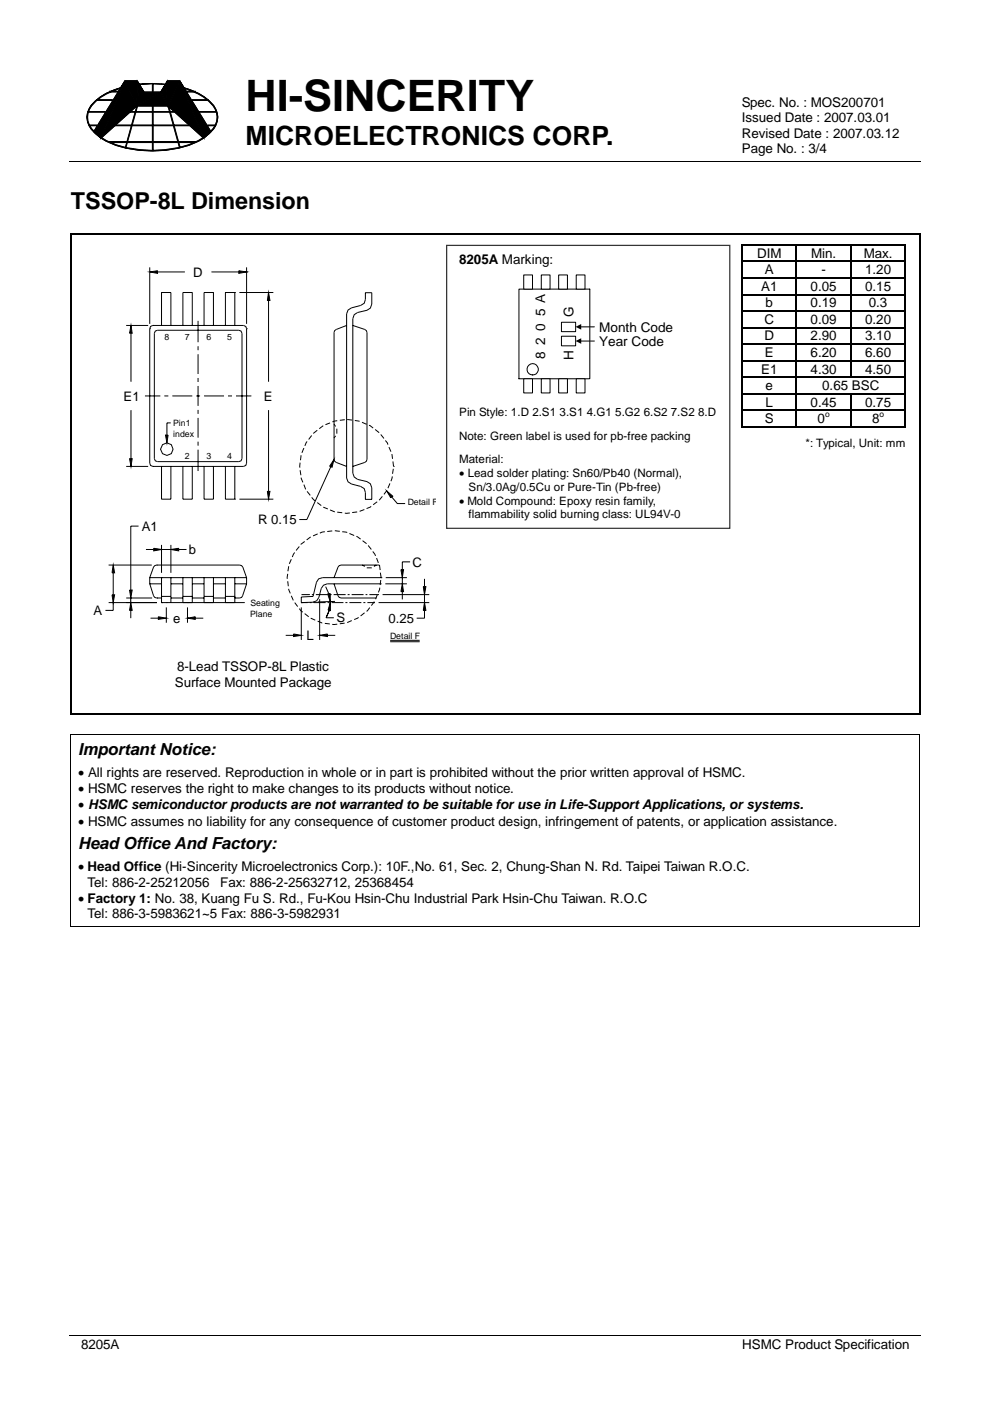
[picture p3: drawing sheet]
<svg xmlns="http://www.w3.org/2000/svg" width="210mm" height="297mm" viewBox="0 0 210 297" stroke-linecap="round" stroke-linejoin="round" font-family="sans-serif">
<g fill="none" stroke="#000" stroke-width=".21">
<path d="M22.5 19.8a7.7 7.7 0 0 0-4 4.2 4.3 4.3 0 0 0 1.7 4.3 12.7 12.7 0 0 0 6.5 3.1l2.8 .5 2.8 .1M23.1 19.3h1.9M23.1 19.5h1.9M23.1 19.4h1.9M25.6 18.6l-3.1 1.2M25.6 18.6a10.6 10.6 0 0 0-6.7 4.6 4 4 0 0 0 1.4 5.1 14.9 14.9 0 0 0 9.2 3.5 21.3 21.3 0 0 0 13.8-2.6 5.8 5.8 0 0 0 2.8-4.4l-.1-.8M25.7 18.7a10.7 10.7 0 0 0-6.7 4.5 4 4 0 0 0 1.4 5 12.9 12.9 0 0 0 6.4 3.1 24.5 24.5 0 0 0 15.2-1.5 7.9 7.9 0 0 0 3.9-4.1v-1.7M26.5 17.2h2.6l1.4 2.3h3.6l1.4-2.3h2.6M26.5 17.2l-6.6 10.7M26.5 17.2l-.9 1.4M29.5 17.9l2.8-.1 2.8 .1M30.3 17.7v.1"/>
<path d="M32.3 17.7a21.1 21.1 0 0 1 9.8 2.1M32.3 17.7a21.1 21.1 0 0 0-9.8 2.1M32.3 17.7v1.8M32.4 17.7v1.8M32.5 17.7v1.8M34.3 17.7v.1M38.1 17.2l1.5 2.3h1.9M38.1 17.2l.9 1.4M38.9 18.7a10.7 10.7 0 0 1 6.7 4.5l.3 .8M39 18.6l5.7 9.3M39 18.6l3.1 1.2M39 18.6a10.6 10.6 0 0 1 6.7 4.6l.3 .8"/>
<path d="M39.6 19.3h1.9M39.6 19.4h1.9M42.1 19.8a7.7 7.7 0 0 1 4 4.2l.1 .8-.4 1.8M14.8 34.2h180.5M18.6 23.7h3.8M18.6 23.8h3.8M18.9 26.5h1.7M18.9 26.7h1.7M18.9 26.6h1.7M20.4 21.1h3.5M20.4 21.3h3.5M20.4 21.2h3.5"/>
<path d="M23.1 30.1h18.4M23.1 30.2h18.4M24.4 26.5h15.8M24.4 26.7h15.8M24.4 26.6h15.8M27.6 23.7h9.4M27.6 23.8h9.4M29 22.5l-7.6 6.8M29 22.5l-2.5 8.9M29 22.5h6.6M29.1 22.5l-2.5 8.9M29.2 22.5l-2.5 8.9"/>
<path d="M32.3 22.5v9.5M32.4 22.5v9.5M32.5 22.5v9.5M35.6 22.5l7.6 6.8M35.6 22.5l2.5 8.9M35.7 22.5l2.4 8.9M35.8 22.4l2.4 9M40.7 21.1h3.5M40.7 21.3h3.5M40.7 21.2h3.5M42.2 23.7h3.8M42.2 23.8h3.8"/>
<path d="M44 26.5h1.7M44 26.7h1.7M44 26.6h1.7M45.8 26.6a9.9 9.9 0 0 1-5.8 4.2l-2.1 .6-2.8 .5-2.8 .1M14.9 155.7h180.2M15 155.7v40.9M195 155.7v40.9M14.9 196.5h180M14.7 283.3h180.5"/>
</g>
<g fill="#000" stroke="#000" stroke-width=".21">
<path d="M30.5 19.5h3.6l-5.1 3zM29 22.5l5.1-3 1.5 3zM35.5 17.2l.1 5.3-.5-4.6zM35.5 17.2h2.6l-2.5 5.3zM26.5 17.2l-5.1 12.1-1.5-1.4zM26.5 17.2l2.5 5.3-7.6 6.8zM26.5 17.2h2.6l-.1 5.3zM29.1 17.2l.4 .7-.5 4.6zM29.5 17.9l1 1.6-1.5 3zM30.5 19.5l-1.5 3zM35.1 17.9l.5 4.6-1.5-3zM38.1 17.2l5.1 12.1-7.6-6.8z"/>
<path d="M38.1 17.2l6.6 10.7-1.5 1.4z"/>
</g>
<path d="M14.9 49.5h.3v.3h-.3zM194.9 49.5h.2v.3h-.2zM14.9 151.3h.3v.2h-.3zM14.9 155.6h.2v.1h-.2zM194.9 151.3h.2v.2h-.2zM194.9 155.6h.2v.1h-.2zM194.9 196.4h.2v.2h-.2z" fill="#000"/>
<path d="M14.9 49.7h180.2M15 49.8v101.5M195 49.8v101.5M14.9 151.4h180.2" fill="none" stroke="#000" stroke-width=".25"/>
<path d="M17 52.5h75.4v86.8h-75.4z" fill="#fff"/>
<path d="M17 52.5h75.5M17 139.3h75.5" fill="none" stroke="#fff" stroke-width=".21"/>
<g fill="none" stroke="#000" stroke-width=".21">
<path d="M31.7 57.7l1.7-.3v.6zM31.7 56.7v12M33.4 57.7h5.8M44.8 57.7h5.8M50.6 57.4l1.7 .3-1.7 .3zM52.3 57.7h.1M52.3 56.7v12M26.8 69h4.6M27.8 69l.2 1.7h-.5zM27.8 70.7v10.2M31.7 69.7v28.5l.2 .5 .5 .2M31.7 69.7h.1"/>
<path d="M32.4 69h19.2l.5 .2 .2 .5M32.4 69l-.5 .2-.2 .5M32.4 69h.1M32.9 70.2l.5-.2h17.2l.5 .2 .2 .5v26.5l-.2 .5-.5 .2h-17.2l-.5-.2-.2-.5v-26.5zM34.2 69v-7h2v7M38.8 69v-7h2v7M42 68v4.6M42 73.4v.9M42 75.1v4.2M43.3 69v-7h2v7M49.8 62h.1M49.8 62h-2v7"/>
<path d="M49.8 62v7M50.8 62h7.2M52.3 69.7v28.5l-.2 .5-.5 .2h-19.2M52.3 69.7h.1M56.9 62l.3 1.7h-.5zM56.9 63.7v17.2M73.5 69l-2.2 .8-.3 .3-.2 .4v26.9l.2 .4 .3 .2 2.2 .9M74.8 69l2.5 .8 .4 .3 .1 .4v26.9l-.1 .4-.4 .2-2.5 .9M77.5 62.1h1.3v2.4l-.3 .8-.7 .5-2 .5-.7 .4-.3 .9v32.7l.3 .8 .7 .5 2 .5 .7 .5 .3 .8v2.5h-1.3v-1.5l-.3-.8-.7-.5-2-.5-.7-.4-.3-.9v-34.8l.3-.8 .7-.4 2-.5 .7-.5 .3-.8zM119 71.3h3v2h-3zM119 68.3h3v2h-3zM26.8 98.9h4.6"/>
<path d="M27.5 97.2h.5l-.2 1.7zM27.8 98.9h.1M27.8 87v10.2M30.7 83.9h3.3M32.4 98.9h.1M34.2 98.9v6.9h2v-6.9M34.5 94.3l.9-.4 .9 .4 .4 .9-.4 1-.9 .4-.9-.4-.5-1zM34.8 83.9h.9M35.1 92.2h.5l-.2 1.7zM36.2 89.7h-.8v2.5M36.5 83.9h4.3M38.8 98.9v6.9h2v-6.9"/>
<path d="M41.6 83.9h.8M42 80.1v.9M42 81.8v4.3M42 86.9v.9M42 88.6v4.2M42 93.6v.9M42 95.3v4.6M43.3 83.9h4.2M43.3 98.9v6.9h2v-6.9M47.8 98.9v6.9h2M48.3 83.9h.9M49.8 98.9v6.9"/>
<path d="M50 83.9h3.3M56.9 87v17.2M63.6 98.1v1M63.6 99.7l.2 1.1M63.8 96.5l-.1 1.1M64.4 95l-.4 1M65.1 93.6l-.5 .9M66.1 92.3l-.7 .9M67.3 91.2l-.9 .7M68.5 90.3l-.8 .6M70 89.7l-1 .3M70.1 98.9l-5 11.3h-1.6"/>
<path d="M70.8 97.4l-.4 1.7-.5-.3zM70.8 89.9l.4 .5M71.2 92.4l-.4 .5M71.4 90.9v1M71.5 89.2l-1 .3M73.1 89l-1 .1M73.6 88.9l1.1 .2M75.2 89.2l1 .1M76.8 89.5l.9 .5M78.2 90.2l.9 .6M79.5 91.1l.9 .6M80.7 92.1l.7 .9"/>
<path d="M81.7 93.4l.6 .9M82.5 94.8l.4 1M83.1 96.3l.1 1M83.3 97.8l.1 1.1M83.4 99.4l-.2 1.1M83.4 98.9h.1M124.9 80.3h-14.9v-19h15.1v19M23 119.8h9.2M24 119.8l.3 1.7h-.6zM29.4 111.5h-1.7v13.6M30.9 116.5h1.7M32.6 116.2l1.6 .3-1.6 .3z"/>
<path d="M33.2 119.8h17.6l.7 .4 .8 2.3M33.2 119.8l-.6 .4-.9 2.3M33.2 119.8h.1M34.2 115.5v6M34.2 116.5h2M36.2 116.5l1.7-.3v.6zM36.2 116.5h.1M36.2 115.5v6M37.9 116.5h1.6M49.8 105.8h.1M50.8 105.8h7.2M56.7 104.2h.5l-.3 1.6z"/>
<path d="M56.9 105.8h.1M61.8 118.6l-.5 .9M62.5 117.1l-.5 1M63.5 115.9l-.7 .8M63.8 101.3l.4 1M64.4 102.7l.4 1.1M64.6 114.8l-.8 .6M65.1 104.2l.7 .8M65.9 113.8l-.9 .7M66.1 105.5l.7 .7M67.3 106.6l.8 .6M67.4 113.2l-1 .4"/>
<path d="M68.5 107.5l1 .4M68.9 112.7l-1.1 .3M70 108.1l1 .4M70.4 112.6l-1 .1M71 112.5l1.1 .1M71.5 108.6l1.1 .1M72.6 112.7l1 .2M74.1 113.1l1 .4M74.2 108.8h-1.1M75.6 113.7l.9 .6M75.7 108.5l-1 .2M76.8 119.8l.5 .3"/>
<path d="M76.9 114.6l.8 .7M77.3 108l-1.1 .4M78.1 115.7l.6 .8M78.7 107.4l-1 .4M79 116.9l.6 1M79.8 119.8l-.5 .3M79.8 118.3l.4 1M80 106.4l-.9 .6M81.1 105.2l-.7 .8M82 104.1l1.3 1.1-.5 .3zM82 104l-.6 .8M82.7 102.5l-.4 1"/>
<path d="M83.1 105.4l1.1 1.4h1.7M83.2 101l-.3 1M87 119.1h-1.7v1.7M23 127.8h10.3M23.7 126.1h.6l-.3 1.7zM24 127.8h.1M24 121.5v4.6M24 127.8v1.6h-1.6M26.8 126.8h5.5M27.5 125.1h.5l-.3 1.7zM27.7 127.8l.3 1.6h-.5zM27.7 126.8h.1"/>
<path d="M27.7 126.8v1M27.7 129.4v1.7M31.7 123.8l.9 2.5 .2 .4 1.4 .1M31.7 122.5v1.3M31.7 122.5h20.6M31.7 123.8h2.5M31.9 131.1h1.7M33.3 126.8h.1M33.6 130.8l1.7 .3-1.7 .2zM34.2 127.8h.1M34.2 122.5h.1M34.2 122.5v5.3"/>
<path d="M34.2 127.8h17.7M34.2 126.4h2M35.3 127.8h.1M35.3 131.1h.1M35.3 128.8v3.2M36.2 122.5h.1M36.2 122.5v5.3M36.2 126.8h2.6M36.2 123.8h2.6M38.8 122.5v5.3M38.8 126.4h2M39.7 131.1h.1"/>
<path d="M39.8 131.1l1.6-.3v.5zM39.8 127.8h.1M39.8 131.1h.1M39.8 128.8v3.2M40.8 122.5v5.3M40.8 126.8h2.5M40.8 123.8h2.5M41.4 131.1h1.7M43.3 122.5v5.3M43.3 126.4h2M45.3 122.5v5.3M45.3 126.8h2.5"/>
<path d="M45.3 123.8h2.5M47.8 122.5v5.3M47.8 126.4h2M49.8 122.5v5.3M49.8 123.8h2.5M52.3 123.8l-1.1 2.9-1.4 .1M52.3 122.5v1.3M60.6 134.7h1.6M61 121.7l-.1 1M61 123.2l.1 1.1M61.2 124.8l.4 1M61.2 120.1l-.2 1"/>
<path d="M61.8 126.3l.4 1M62.2 134.4l1.7 .3-1.7 .3zM62.5 127.8l.6 .8M63.5 129l.7 .8M63.9 127.8h.1M63.9 127.8h1.3M63.9 128.8v6.9M63.9 134.7h.1M63.9 126.1h1.8M64.6 130.1l.8 .7M65.7 127.8h.4M65.9 131.1l.9 .4"/>
<path d="M66.1 126.1h.4M66.4 127.7h.1M66.4 127.7l-2.5 .1M66.5 127.8h2.5M67 126.1h2.5M67.4 131.7l.9 .4M67.7 134.7h.1M67.8 134.7l1.6-.3v.6zM67.8 126.1h.1M67.8 134.7h.1M67.8 127v8.7M68.9 132.2l1 .1"/>
<path d="M69 124.4l.7 1.5M69.4 134.7h1.7M69.5 125.9h.5v1.6zM69.5 127.8h.4M69.8 129.4l-.6 1.5M69.9 126.1h.4M70 127.5l-.2 1.9-.7 1.6h1.7M70 127.8l.1 1.7-.5-.1zM70 127.6h.1M70.3 127.8h2.5M70.7 126.1h2.6M70.8 123.8l.9 2.5 .2 .4 .4 .1h7.5"/>
<path d="M71 127.5l-3.6 .1M71.5 132.3l-1.1 .1M73.1 132.1l-1 .1M73.2 127.8h.5M73.7 126.1h.4M74.1 127.8h2.5M74.5 126.1h2.6M74.6 131.6l-1 .4M76 130.9l-.9 .5M77 127.8h.5M77.3 129.9l-.8 .7M77.5 126.1h.4"/>
<path d="M77.8 120.4h1M77.9 127.8h1.3M78.3 126.1h1.8M78.4 128.8l-.7 .8M79.2 127.8h.1M79.4 127.6l-.7 .8M80 126.1l-.4 .9M80.1 126.1h.1M80.3 127.8h10.7M80.5 124.6l-.3 1M80.6 120.9l-.2-1.1h-8.1l-.6 .4-.9 2.3M80.6 121.4l.2 1.1"/>
<path d="M80.7 123.8h.1M80.7 123.8h-11.3l-.8 .3-.5 .7-.5 1.9-.5 .7-.7 .3M80.7 123l-.1 1M80.8 122.5h.1M80.8 122.5h-12.4l-.8 .2-.5 .7-.7 3-2.5 .2v1.2M81.1 126.1h9.9M81.7 123.8h4.6M81.8 122.5h4.5M82.7 135.8h6.3M82.7 136.1h6.3M85 120.8h.6l-.3 1.7zM85.3 123.8l.3 1.6h-.6z"/>
<path d="M85.3 123.8h.1M85.3 122.5v1.3M85.3 125.4v1.7M89.7 124.4h.6l-.3 1.7zM90 127.8l.3 1.6h-.6zM90 127.8h.1M90 122.7v1.7M90 126.1v1.7M90 129.4v1.7h-1.7"/>
<circle cx="112.9" cy="78.3" r="1.19"/>
</g>
<g fill="#000">
<path d="M31.7 57.7l1.7-.3v.6zM50.6 57.4l1.7 .3-1.7 .3zM27.8 69l.2 1.7h-.5zM56.9 62l.3 1.7h-.5zM27.5 97.2h.5l-.2 1.7zM35.1 92.2h.5l-.2 1.7zM70.8 97.4l-.4 1.7-.5-.3zM32.6 116.2l1.6 .3-1.6 .3zM36.2 116.5l1.7-.3v.6zM56.7 104.2h.5l-.3 1.7zM82 104.1l1.3 1.1-.5 .3zM24 119.8l.3 1.7h-.6z"/>
<path d="M23.7 126.1h.6l-.3 1.7zM27.7 127.8l.3 1.6h-.5zM27.5 125.1h.5l-.3 1.7zM33.6 130.8l1.7 .3-1.7 .2zM39.8 131.1l1.6-.3v.5zM62.2 134.4l1.7 .3-1.7 .3zM67.8 134.7l1.6-.3v.6zM70 127.8l.1 1.7-.5-.1zM69.5 125.9h.5v1.7zM85.3 123.8l.3 1.6h-.6zM85 120.8h.6l-.3 1.7zM89.7 124.4h.6l-.3 1.7z"/>
<path d="M90 127.8l.3 1.6h-.6z"/>
</g>
<path d="M157.2 51.8h.2v.2h-.2zM191.9 51.8h.2v.2h-.2zM191.9 90.4h.2v.2h-.2z" fill="#000"/>
<g fill="none" stroke="#000" stroke-width=".25">
<path d="M157.2 51.9h34.9M157.2 55.4h34.9M157.2 58.9h34.9M157.3 52v3.3M157.3 55.5v3.3M157.3 59.1v3.2M168.9 52v3.3M168.9 55.5v3.3M168.9 59.1v3.2M180.4 52v3.3M180.4 55.5v3.3M180.4 59.1v3.2"/>
<path d="M192 52v3.3M192 55.5v3.3M192 59.1v3.2M157.2 62.4h34.9M157.2 66h34.9M157.2 69.5h34.9M157.2 73h34.9M157.2 76.5h34.9M157.3 62.6v3.2M157.3 66.1v3.2M157.3 69.6v3.3M157.3 73.1v3.2"/>
<path d="M157.3 76.6v3.2M168.9 62.6v3.2M168.9 66.1v3.2M168.9 69.6v3.3M168.9 73.1v3.2M168.9 76.6v3.2M180.4 62.6v3.2M180.4 66.1v3.2M180.4 69.6v3.3M180.4 73.1v3.2M180.4 76.6v3.2M192 62.6v3.2"/>
<path d="M192 66.1v3.2M192 69.6v3.3M192 73.1v3.2M192 76.6v3.2M157.2 80h34.9M157.2 83.5h34.9M157.2 87h34.9M157.2 90.5h11.5M157.3 80.1v3.3M157.3 83.7v3.2M157.3 87.1v3.5M168.9 80.1v3.3"/>
<path d="M168.9 83.7v3.2M168.9 87.1v3.5M169 90.5h11.3M180.4 83.7v3.2M180.4 87.1v3.5M180.6 90.5h11.3M192 80.1v3.3M192 83.7v3.2M192 87.1v3.5"/>
</g>
<path d="M94.7 52h60v60h-60z" fill="none" stroke="#343434" stroke-width=".26"/>
<g fill="#fff" stroke="#000" stroke-width=".21">
<path d="M111 80.3h1.9v3h-1.9z" fill-rule="evenodd"/>
<path d="M114.8 80.3h1.8v3h-1.8z" fill-rule="evenodd"/>
<path d="M118.4 80.3h1.9v3h-1.9z" fill-rule="evenodd"/>
<path d="M122.2 80.3h1.8v3h-1.8z" fill-rule="evenodd"/>
<path d="M111 58.3h1.9v3h-1.9z" fill-rule="evenodd"/>
<path d="M114.8 58.3h1.8v3h-1.8z" fill-rule="evenodd"/>
<path d="M118.4 58.3h1.9v3h-1.9z" fill-rule="evenodd"/>
<path d="M122.2 58.3h1.8v3h-1.8z" fill-rule="evenodd"/>
</g>
<path d="M123.1 72.3h2.9M123.1 69.3h2.9" fill="none" stroke="#000" stroke-width=".21"/>
<path d="M122 72.3l1.2-.6v1.2zM122 69.3l1.2-.6v1.2z" fill="#000"/>
<text font-size="9.2" x="52.1" y="23.6">HI-SINCERITY</text>
<text font-size="5.6" x="52.1" y="30.8">MICROELECTRONICS CORP.</text>
<text font-size="5" x="15" y="44.3">TSSOP-8L Dimension</text>
<g font-size="3.5">
<text x="16.6" y="160.1">Important Notice:</text>
<text x="16.6" y="180">Head Office And Factory:</text>
</g>
<g font-size="2.8">
<text x="157.3" y="22.7">Spec. No. : MOS200701</text>
<text x="157.3" y="26">Issued Date : 2007.03.01</text>
<text x="157.3" y="29.2">Revised Date : 2007.03.12</text>
<text x="157.3" y="32.5">Page No. : 3/4</text>
<text x="41" y="58.7">D</text>
<text x="97.4" y="56">8205A Marking:</text>
<text x="160.5" y="54.6">DIM</text>
<text x="162.1" y="58.1">A</text>
<text x="172" y="54.6">Min.</text>
<text x="174.2" y="58.1">-</text>
<text x="183.1" y="54.6">Max.</text>
<text x="183.4" y="58.1">1.20</text>
<text x="161.4" y="61.6">A1</text>
<text x="162.3" y="65.2">b</text>
<text x="171.9" y="61.6">0.05</text>
<text x="171.9" y="65.2">0.19</text>
<text x="183.4" y="61.6">0.15</text>
<text x="184.2" y="65.2">0.3</text>
<text x="121.6" y="67.3" transform="rotate(-90 121.6 67.3)">G</text>
<text x="127" y="70.4">Month Code</text>
<text x="162.1" y="68.7">C</text>
<text x="171.9" y="68.7">0.09</text>
<text x="183.4" y="68.7">0.20</text>
<text x="115.6" y="76.1" transform="rotate(-90 115.6 76.1)">8</text>
<text x="115.6" y="73.1" transform="rotate(-90 115.6 73.1)">2 0 5 A</text>
<text x="121.6" y="76.3" transform="rotate(-90 121.6 76.3)">H</text>
<text x="127" y="73.4">Year Code</text>
<text x="162.1" y="72.2">D</text>
<text x="162.1" y="75.7">E</text>
<text x="171.9" y="75.7">6.20</text>
<text x="171.9" y="72.2">2.90</text>
<text x="183.4" y="75.7">6.60</text>
<text x="183.4" y="72.2">3.10</text>
<text x="161.4" y="79.2">E1</text>
<text x="162.3" y="82.7">e</text>
<text x="171.9" y="79.2">4.30</text>
<text x="174.3" y="82.7">0.65 BSC</text>
<text x="183.4" y="79.2">4.50</text>
<text x="26.2" y="85">E1</text>
<text x="56" y="85">E</text>
<text x="162.1" y="89.7">S</text>
<text x="162.3" y="86.2">L</text>
<text x="171.9" y="86.2">0.45</text>
<text x="173.4" y="89.7">0</text>
<text x="183.4" y="86.2">0.75</text>
<text x="184.9" y="89.7">8</text>
<text x="30.1" y="112.5">A1</text>
<text x="54.7" y="111.1">R 0.15</text>
<text x="40" y="117.5">b</text>
<text x="87.5" y="120.1">C</text>
<text x="19.8" y="130.4">A</text>
<text x="71.3" y="132">S</text>
<text x="36.7" y="132">e</text>
<text x="65" y="135.7">L</text>
<text x="82.4" y="132.1">0.25</text>
<text x="37.5" y="142.4">8-Lead TSSOP-8L Plastic</text>
<text x="37" y="145.6">Surface Mounted Package</text>
<text x="16.6" y="164.7">• All rights are reserved. Reproduction in whole or in part is prohibited without the prior written approval of HSMC.</text>
<text x="16.6" y="168.1">• HSMC reserves the right to make changes to its products without notice.</text>
<text x="16.6" y="171.6">• HSMC semiconductor products are not warranted to be suitable for use in Life-Support Applications, or systems.</text>
<text x="16.6" y="175.1">• HSMC assumes no liability for any consequence of customer product design, infringement of patents, or application assistance.</text>
<text x="16.6" y="184.7">• Head Office (Hi-Sincerity Microelectronics Corp.): 10F.,No. 61, Sec. 2, Chung-Shan N. Rd. Taipei Taiwan R.O.C.</text>
<text x="16.6" y="191.4">• Factory 1: No. 38, Kuang Fu S. Rd., Fu-Kou Hsin-Chu Industrial Park Hsin-Chu Taiwan. R.O.C</text>
<text x="18.5" y="188">Tel: 886-2-25212056</text>
<text x="46.7" y="188">Fax: 886-2-25632712, 25368454</text>
<text x="18.5" y="194.6">Tel: 886-3-5983621~5 Fax: 886-3-5982931</text>
<text x="17.2" y="285.9">8205A</text>
<text x="157.4" y="285.9">HSMC Product Specification</text>
</g>
<g font-size="2.5">
<text x="97.4" y="88.3">Pin Style: 1.D 2.S1 3.S1 4.G1 5.G2 6.S2 7.S2 8.D</text>
<text x="97.4" y="93.2">Note: Green label is used for pb-free packing</text>
<text x="170.8" y="94.7">*: Typical, Unit: mm</text>
<text x="97.4" y="98.2">Material:</text>
<text x="97.4" y="101.2">• Lead solder plating: Sn60/Pb40 (Normal),</text>
<text x="97.4" y="107.1">• Mold Compound: Epoxy resin family,</text>
<text x="99.4" y="104.1">Sn/3.0Ag/0.5Cu or Pure-Tin (Pb-free)</text>
<text x="99.4" y="109.9">flammability solid burning class: UL94V-0</text>
</g>
<g font-size="1.9">
<text x="34.9" y="72">8</text>
<text x="39.2" y="72">7</text>
<text x="43.8" y="72">6</text>
<text x="48.1" y="72">5</text>
<text x="36.7" y="90.3">Pin1</text>
<text x="36.7" y="92.6">index</text>
<text x="39.2" y="97.2">2</text>
<text x="43.8" y="97.2">3</text>
<text x="48.2" y="97.2">4</text>
<text x="86.4" y="107.1">Detail F</text>
<text x="53" y="130.7">Plane</text>
<text x="53.1" y="128.5">Seating</text>
<text x="82.7" y="135.4">Detail F</text>
</g>
<g font-size="1.8">
<text x="174.9" y="88.3">o</text>
<text x="186.5" y="88.3">o</text>
</g>
</svg>
